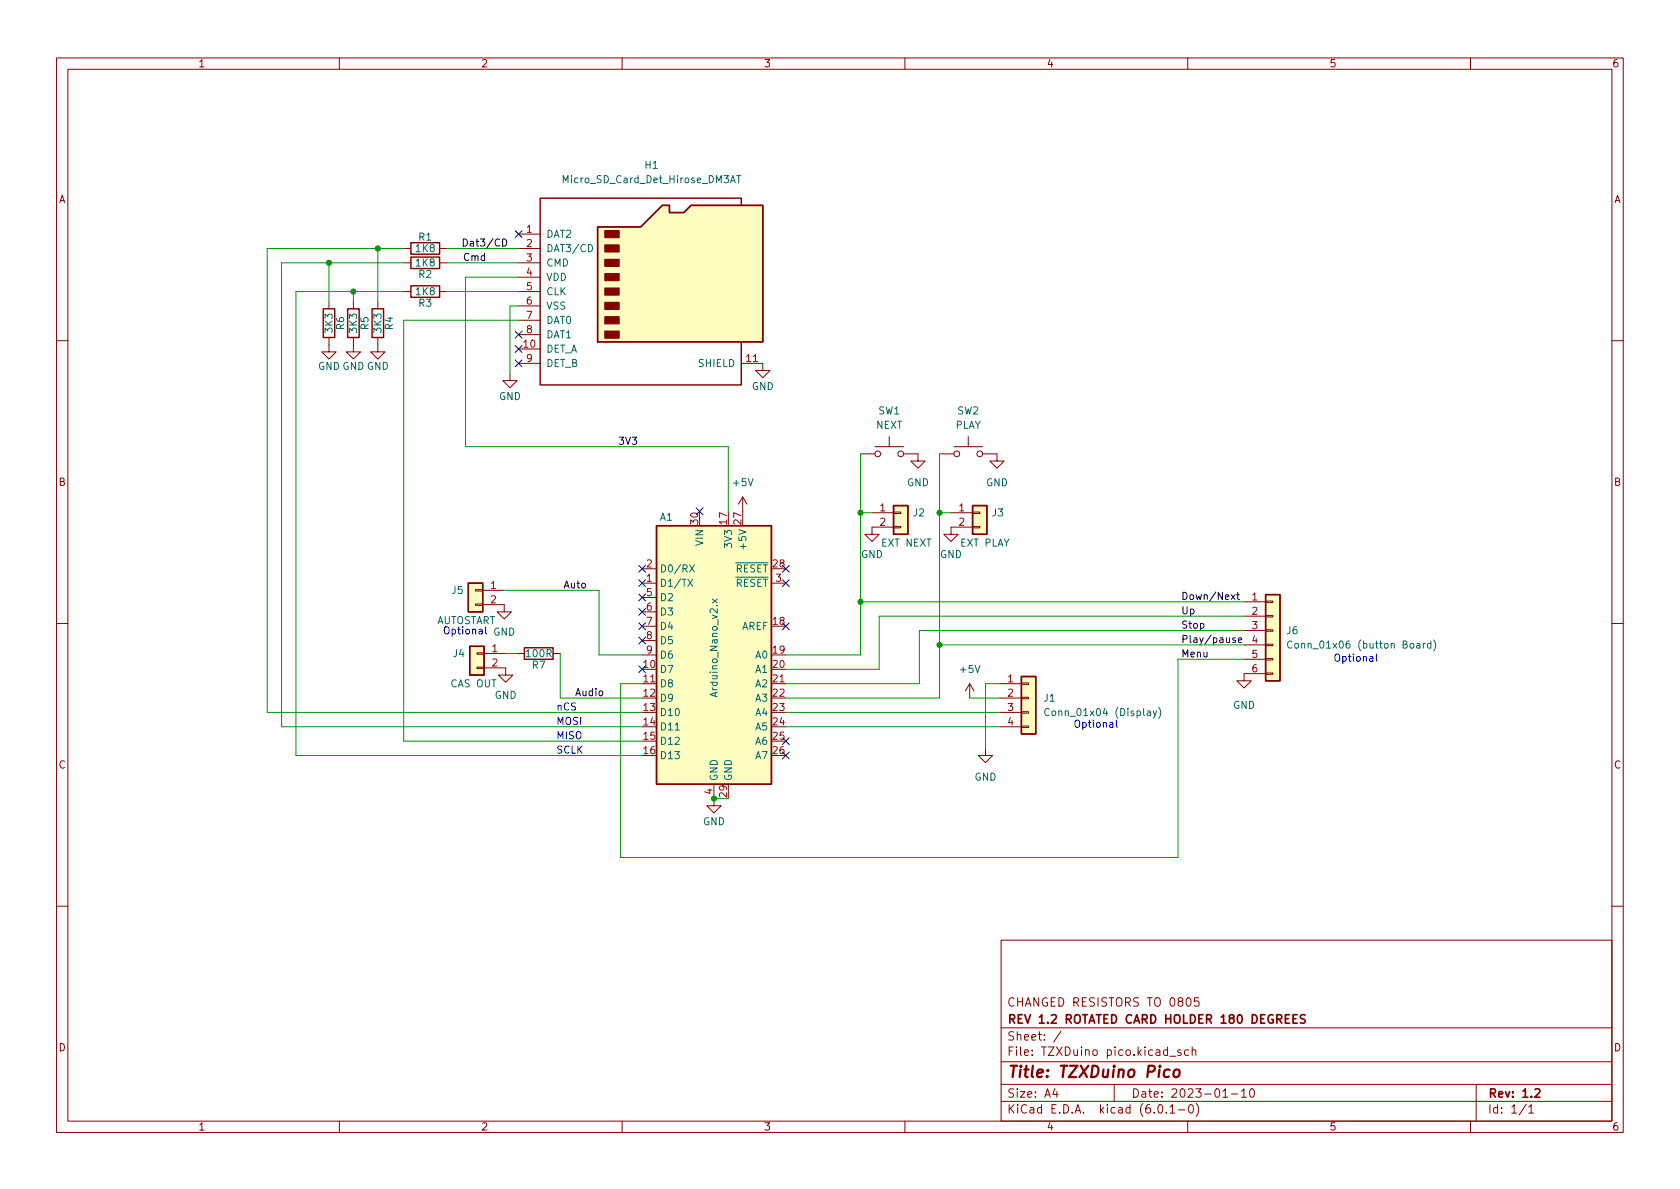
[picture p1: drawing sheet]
<svg xmlns="http://www.w3.org/2000/svg" width="297mm" height="210mm" viewBox="0 0 297 210" stroke-linecap="round" stroke-linejoin="round" font-family="sans-serif">
<g fill="none" stroke="#840000" stroke-width=".18">
<path d="M10 10.2h277v190.1h-277zM12 12.2h273v186.1h-273zM60 10.2v2M110 10.2v2M160 10.2v2M210 10.2v2M260 10.2v2M58.2 59.7v2.5h1.2l-1.2 1.3-1.3-1.3h1.3M58.2 53.3v1.3M62.5 59.7v2.5h1.3l-1.3 1.3-1.3-1.3h1.3M62.5 53.3v1.3M66.8 59.7v2.5h1.3l-1.3 1.3-1.3-1.3h1.3"/>
<path d="M66.8 53.3v1.3M71.4 43.9h1.2M71.4 46.5h1.2M71.4 51.6h1.2M77.7 43.9h1.3M77.7 46.5h1.3M77.7 51.6h1.3M91.7 43.9h3.8M91.7 46.5h3.8M91.7 41.4h3.8M91.7 49h3.8M91.7 51.6h3.8"/>
<path d="M91.7 54.1h3.8M91.7 56.6h3.8M91.7 59.2h3.8M10 60.2h2M90.2 66v1.3h1.2l-1.2 1.3-1.3-1.3h1.3M91.7 61.7h3.8M91.7 64.3h3.8M131.1 64.3h3.8v1.2h1.2l-1.2 1.3-1.3-1.3h1.3M154.7 79h5.1M157.2 77.2v1.8M168.7 79h5M171.2 77.2v1.8"/>
<path d="M285 60.2h2M131.3 87.9l-.7 1.2M131.3 87.9v2.5M131.3 87.9l.8 1.2M152.1 80.3h2.6M154.2 90.7h3.8M158 93.1h1.3v.2h-1.3zM158 90.5h1.3v.3h-1.3zM158 93.2h-3.8v1.3h1.2l-1.2 1.3-1.3-1.3h1.3M159.8 80.3h2.5v1.2h1.3l-1.3 1.3-1.3-1.3h1.3M166.1 80.3h2.6M168.1 90.7h3.9"/>
<path d="M172 93.1h1.2v.2h-1.2zM172 90.5h1.2v.3h-1.2zM172 93.2h-3.9v1.3h1.3l-1.3 1.3-1.2-1.3h1.2M173.7 80.3h2.6v1.2h1.2l-1.2 1.3-1.3-1.3h1.3M10 110.2h2M84.1 106.8h1.2v.3h-1.2zM84.1 104.3h1.2v.2h-1.2zM84.3 118h1.3v.2h-1.3zM84.3 115.4h1.3v.3h-1.3zM85.3 106.9h3.9v1.3h-1.3l1.3 1.3 1.2-1.3h-1.2M85.3 104.4h3.9M85.6 118.1h3.8v1.3h-1.3l1.3 1.2 1.3-1.2h-1.3"/>
<path d="M85.6 115.6h3.8M91.4 115.6h1.3M97.8 115.6h1.3M113.5 103.1h2.6M113.5 100.6h2.6M113.5 105.7h2.6M113.5 108.2h2.6M113.5 110.7h2.6M113.5 113.3h2.6M113.5 115.8h2.6M136.4 103.1h2.5M220 106.4h3.8"/>
<path d="M220 109h3.8M220 111.5h3.8M220 114h3.8M220 116.6h3.8M223.8 119h1.2v.2h-1.2zM223.8 116.5h1.2v.2h-1.2zM223.8 113.9h1.2v.3h-1.2zM223.8 111.4h1.2v.2h-1.2zM223.8 108.8h1.2v.3h-1.2zM223.8 106.3h1.2v.2h-1.2zM223.8 119.1h-3.8v1.3h1.2l-1.2 1.3-1.3-1.3h1.3M285 110.2h2"/>
<path d="M113.5 120.9h2.6M126.2 138.7v3.8h1.3l-1.3 1.3-1.2-1.3h1.2M136.4 120.9h2.5M171.4 120.9l-.7 1.3M171.4 120.9v2.5M171.4 120.9l.8 1.3M174.2 132.3v1.3h1.3l-1.3 1.3-1.2-1.3h1.2M176.8 120.9h3.8M176.8 123.4h3.8M176.8 126h3.8M176.8 128.5h3.8M180.6 128.4h1.3v.2h-1.3z"/>
<path d="M180.6 125.9h1.3v.2h-1.3zM180.6 123.3h1.3v.3h-1.3zM180.6 120.8h1.3v.2h-1.3zM10 160.2h2M177 166.3h108v32h-108zM209.9 176.5l.2-.1a.81 .81 0 0 1 .6 .7 .81 .81 0 0 1-.3 .8h-.2a.81 .81 0 0 1-.6-.6 .81 .81 0 0 1 .3-.8zM211.9 176.4h-.7l-.1 .7 .3-.1 .5 .1 .1 .2-.1 .5-.2 .1-.6-.1M285 160.2h2M60 198.3v2M110 198.3v2M160 198.3v2M177 194.8h108"/>
<path d="M177 191.8h108M177 187.8h108M177 181.8h108M186.5 192.5l-.4 1h1M186.9 193v1M187.6 182.4l-1.3 1.9M197 191.8v3M204.9 195.4l.2-.1a.81 .81 0 0 1 .6 .7 .81 .81 0 0 1-.3 .8h-.2a.81 .81 0 0 1-.6-.6 .81 .81 0 0 1 .3-.8zM206.2 196.7v.1M206.8 186.8h1.1M206.9 195.8l.4-.5v1.5M206.9 196.8h.8"/>
<path d="M208.4 196.3h1.1M208.8 185.7l-.4-.1-.2 .2 .1 .3 .5 .1v.4h-.6M210 198.3v2M210.1 185.7l-.4-.1-.3 .3v.4l.2 .3h.5M210.4 195.4l.1-.1a.81 .81 0 0 1 .6 .7 .81 .81 0 0 1-.3 .8h-.2a.81 .81 0 0 1-.5-.6 .81 .81 0 0 1 .3-.8zM210.8 185.8l.2-.2 .4 .1v.9M210.8 185.1v1.5M211.5 195.1a1.72 1.72 0 0 1 0 2.3M216.2 194h.9M217.7 193.5h1.2M219.5 193l.4-.5v1.5M219.5 194h.9"/>
<path d="M221.1 192.7l.2-.2a.81 .81 0 0 1 .6 .7 .81 .81 0 0 1-.3 .8h-.2a.81 .81 0 0 1-.3-1.3zM260 198.3v2M261 191.8v6.5M269.9 195.3l-1.3 1.9M270.3 195.8l.4-.5v1.5M270.3 196.8h.9"/>
<circle cx="155.2" cy="80.3" r=".51"/>
<circle cx="159.3" cy="80.3" r=".51"/>
<circle cx="169.2" cy="80.3" r=".51"/>
<circle cx="173.2" cy="80.3" r=".51"/>
</g>
<path d="M229.3 179.4h-.7v1.5h.7M230.8 179.5l-.6-.1-.3 .3 .2 .4 .6 .3v.4l-.2 .1h-.6M228.6 180.1h.5M271.4 192.7l.6-.2 .2 .2 .1 .3-1 1h1" fill="none" stroke="#840000" stroke-width=".3"/>
<path d="M206.8 189.2a.66 .66 0 0 0-1 .3v.6l.1 .3 .2 .1 .6-.1M207.7 189.3a.52 .52 0 0 1 .5-.2 .52 .52 0 0 1 .4 .4l-.1 .6a.55 .55 0 0 1-.5 .4 .55 .55 0 0 1-.5-.4z" fill="none" stroke="#840000" stroke-width=".4"/>
<g fill="#ffffc2" stroke="#ffffc2" stroke-width=".18">
<path d="M158 89.4h2.5v5.1h-2.5z"/>
<path d="M172 89.4h2.5v5.1h-2.5z"/>
<path d="M223.8 105.2h2.5v15.2h-2.5z"/>
<path d="M83.1 114.3h2.5v5.1h-2.5z"/>
<path d="M82.8 103.1h2.5v5.1h-2.5z"/>
<path d="M105.7 40.1h7.6l3.8-3.8h1.3v1.3h2.5l1.3-1.3h12.7v24.1h-29.2z"/>
<path d="M116.1 93h20.3v45.7h-20.3z"/>
<path d="M180.6 119.6h2.5v10.2h-2.5z"/>
</g>
<g fill="none" stroke="#840000" stroke-width=".25">
<path d="M131.1 36.3v-1.3h-35.6v33.1h35.6v-7.7M57.1 54.6h2.1v5.1h-2.1zM61.5 54.6h2v5.1h-2zM65.8 54.6h2v5.1h-2zM72.6 42.9h5.1v2.1h-5.1zM72.6 45.5h5.1v2h-5.1zM72.6 50.5h5.1v2.1h-5.1zM105.7 40.1h7.6l3.8-3.8h1.3v1.3h2.5l1.3-1.3h12.7v24.1h-29.2zM116.1 93h20.3v45.7h-20.3zM158 89.4h2.5v5.1h-2.5zM172 89.4h2.5v5.1h-2.5zM82.8 103.1h2.5v5.1h-2.5z"/>
<path d="M83.1 114.3h2.5v5.1h-2.5zM92.7 114.5h5.1v2.1h-5.1zM180.6 119.6h2.5v10.2h-2.5zM223.8 105.2h2.5v15.2h-2.5z"/>
</g>
<g fill="none" stroke="#006464" stroke-width=".18">
<path d="M129.2 32.3l.4-1.3 .4 1.3M130.2 31h.8M130.6 31v1.3M104 43.2a.64 .64 0 0 1 .8 .7 .64 .64 0 0 1-.8 .6zM121.9 99.9l.9 1.3M122.8 99.9l-.9 1.3M121.6 102.4l.9 1.3M122.5 102.4l-.9 1.3M126 105.9l.8 .7M126.8 105.9l-.8 .7M228.4 113.5a.6 .6 0 0 0-.8 .4 .6 .6 0 0 0 .6 .7l.2-.1M251.7 113.8v.8"/>
<path d="M252 113.8l-.3 .2M253 113.8h-.4l-.2 .2 .1 .6h.5M253 113.3v1.3M253.5 113.2a1.46 1.46 0 0 1 0 1.9M119.4 129.1h.7M185.5 125.4a.6 .6 0 0 0-.8 .4 .6 .6 0 0 0 .6 .8l.2-.2M203.9 125.7l.3 .9M204.5 125.7l-.4 1.2-.2 .1M204.9 125.1a1.46 1.46 0 0 1 0 1.9"/>
</g>
<g fill="#840000" stroke="#840000" stroke-width=".18">
<path d="M106.9 58.5h2.6v1.3h-2.6z"/>
<path d="M106.9 56h2.6v1.3h-2.6z"/>
<path d="M106.9 53.5h2.6v1.2h-2.6z"/>
<path d="M106.9 50.9h2.6v1.3h-2.6z"/>
<path d="M106.9 48.4h2.6v1.3h-2.6z"/>
<path d="M106.9 45.8h2.6v1.3h-2.6z"/>
<path d="M106.9 43.3h2.6v1.3h-2.6z"/>
<path d="M106.9 40.8h2.6v1.2h-2.6z"/>
</g>
<path d="M88.9 42.3a.64 .64 0 0 1 .7 .6 .64 .64 0 0 1-.7 .6zM217.7 105.2l.7 .8M218.4 105.2l-.7 .8M218.4 112.8h-.3l-.2 .2 .1 .1 .4 .2v.3h-.5M218.7 105.2h.4M218.8 104.7v1.1l.3 .2M219 113.2l.6-.1-.1-.3h-.4l-.1 .2v.6h.5" fill="none" stroke="#0f0f0f" stroke-width=".18"/>
<path d="M85.9 110.8v1.1l.1 .2M243.3 115.7v1.1l.2 .1M197.4 127.3v1.1l.2 .2" fill="none" stroke="#0000c2" stroke-width=".18"/>
<g fill="none" stroke="#009600" stroke-width=".18">
<path d="M58.2 46.5v6.8M62.5 51.6v1.7M66.8 43.9v9.4M71.4 43.9h-24.2v82.1h66.3M71.4 46.5h-21.6v82h63.7M71.4 51.6h-19.1v82h61.2M79 43.9h12.7M79 51.6h12.7M79 46.5h12.7M91.7 49h-9.4v30h46.5v11.4M91.7 56.6h-20.3v74.5h42.1M91.7 54.1h-1.5v11.9"/>
<path d="M152.1 80.3v35.5h-13.2M152.1 90.7h2.1M166.1 80.3v43.1h-27.2M166.1 90.7h2M89.2 104.4h16.7v11.4h7.6M89.4 115.6h2M99.1 115.6v7.8h14.4M152.1 106.4h67.9M166.1 114h53.9M220 111.5h-57.4v9.4h-23.7M220 116.6h-11.7v35h-98.6v-30.7h3.8M220 109h-64.6v9.4h-16.5"/>
<path d="M138.9 126h37.9M138.9 128.5h37.9M171.4 123.4h5.4M176.8 120.9h-2.6v11.4M126.2 141.2h2.6"/>
</g>
<g fill="none" stroke="#000084" stroke-width=".18">
<path d="M91.1 58.6l1.2 1.2M91.1 40.8l1.2 1.2M92.3 58.6l-1.2 1.2M92.3 40.8l-1.2 1.2M91.1 61.1l1.2 1.2M91.1 63.6l1.2 1.3M92.3 61.1l-1.2 1.2M92.3 63.6l-1.2 1.3M112.9 100l1.2 1.2M114.1 100l-1.2 1.2M123.1 89.8l1.2 1.2M124.3 89.8l-1.2 1.2"/>
<path d="M138.3 100l1.2 1.2M139.5 100l-1.2 1.2M112.9 117.7l1.2 1.3M112.9 112.7l1.2 1.2M112.9 110.1l1.2 1.2M112.9 105l1.2 1.3M112.9 107.6l1.2 1.2M112.9 102.5l1.2 1.2M114.1 117.7l-1.2 1.3M114.1 112.7l-1.2 1.2M114.1 110.1l-1.2 1.2M114.1 105l-1.2 1.3"/>
<path d="M114.1 107.6l-1.2 1.2M114.1 102.5l-1.2 1.2M138.3 110.1l1.2 1.2M138.3 102.5l1.2 1.2M139.5 110.1l-1.2 1.2M139.5 102.5l-1.2 1.2M138.3 133l1.2 1.2M138.3 130.4l1.2 1.3M139.5 133l-1.2 1.2M139.5 130.4l-1.2 1.3"/>
</g>
<g fill="#009600" stroke="#009600" stroke-width=".18">
<circle cx="62.5" cy="51.6" r=".46"/>
<circle cx="58.2" cy="46.5" r=".46"/>
<circle cx="66.8" cy="43.9" r=".46"/>
<circle cx="166.1" cy="114" r=".46"/>
<circle cx="126.2" cy="141.2" r=".46"/>
<circle cx="166.1" cy="90.7" r=".46"/>
<circle cx="152.1" cy="106.4" r=".46"/>
<circle cx="152.1" cy="90.7" r=".46"/>
</g>
<text font-size="2.8" fill="#840000" x="178" y="190.6">Title: TZXDuino Pico</text>
<g font-size="2.1" fill="#840000">
<text x="178" y="178">CHANGED RESISTORS TO 0805</text>
<text x="178" y="184">Sheet: /</text>
<text x="178" y="181">REV 1.2 ROTATED CARD HOLDER 180 DEGREES</text>
<text x="178" y="186.7">File: TZXDuino pico.kicad_sch</text>
<text x="178" y="196.9">KiCad E.D.A. kicad (6.0.1-0)</text>
<text x="178" y="194.1">Size: A4</text>
<text x="200" y="194.1">Date: 2023-01-10</text>
<text x="263" y="194.1">Rev: 1.2</text>
<text x="263" y="196.9">Id: 1/1</text>
</g>
<g font-size="1.8" fill="#840000">
<text x="35" y="11.9">1</text>
<text x="85" y="11.9">2</text>
<text x="135" y="11.9">3</text>
<text x="185" y="11.9">4</text>
<text x="235" y="11.9">5</text>
<text x="285" y="11.9">6</text>
<text x="10.3" y="35.9">A</text>
<text x="285.3" y="35.9">A</text>
<text x="10.3" y="85.9">B</text>
<text x="285.3" y="85.9">B</text>
<text x="10.3" y="135.9">C</text>
<text x="285.3" y="135.9">C</text>
<text x="10.3" y="185.9">D</text>
<text x="285.3" y="185.9">D</text>
<text x="35" y="199.9">1</text>
<text x="85" y="199.9">2</text>
<text x="135" y="199.9">3</text>
<text x="185" y="199.9">4</text>
<text x="235" y="199.9">5</text>
<text x="285" y="199.9">6</text>
</g>
<g font-size="1.8" fill="#006464">
<text x="114.1" y="29.8">H1</text>
<text x="99.9" y="32.4">Micro_SD_Card_Det_Hirose_DM3AT</text>
<text x="73.6" y="44.6">1K8</text>
<text x="73.6" y="47.1">1K8</text>
<text x="74.1" y="42.5">R1</text>
<text x="96.5" y="42">DAT2</text>
<text x="96.5" y="44.6">DAT3/CD</text>
<text x="96.5" y="47.1">CMD</text>
<text x="73.6" y="52.2">1K8</text>
<text x="74.1" y="49.1">R2</text>
<text x="96.5" y="49.7">VDD</text>
<text x="96.5" y="52.2">CLK</text>
<text x="58.8" y="58.8" transform="rotate(-90 58.8 58.8)">3K3</text>
<text x="60.8" y="58.3" transform="rotate(-90 60.8 58.3)">R6</text>
<text x="63.1" y="58.8" transform="rotate(-90 63.1 58.8)">3K3</text>
<text x="65.2" y="58.3" transform="rotate(-90 65.2 58.3)">R5</text>
<text x="67.4" y="58.8" transform="rotate(-90 67.4 58.8)">3K3</text>
<text x="69.5" y="58.3" transform="rotate(-90 69.5 58.3)">R4</text>
<text x="74.1" y="54.2">R3</text>
<text x="96.5" y="54.7">VSS</text>
<text x="96.5" y="57.3">DAT0</text>
<text x="96.5" y="59.8">DAT1</text>
<text x="56.2" y="65.4">GND GND GND</text>
<text x="96.5" y="62.4">DET_A</text>
<text x="96.5" y="64.9">DET_B</text>
<text x="123.6" y="64.9">SHIELD</text>
<text x="88.2" y="70.7">GND</text>
<text x="132.9" y="69">GND</text>
<text x="154.9" y="75.8">NEXT</text>
<text x="155.3" y="73.3">SW1</text>
<text x="168.8" y="75.8">PLAY</text>
<text x="169.3" y="73.3">SW2</text>
<text x="129.7" y="86">+5V</text>
<text x="160.3" y="86">GND</text>
<text x="174.3" y="86">GND</text>
<text x="116.7" y="92.1">A1</text>
<text x="161.5" y="91.3">J2</text>
<text x="175.4" y="91.3">J3</text>
<text x="116.6" y="101.2">D0/RX</text>
<text x="124.3" y="96.4" transform="rotate(-90 124.3 96.4)">VIN</text>
<text x="128.6" y="101.2">~{RESET}</text>
<text x="129.4" y="96.6" transform="rotate(-90 129.4 96.6)">3V3</text>
<text x="132" y="96.7" transform="rotate(-90 132 96.7)">+5V</text>
<text x="152.2" y="98.7">GND</text>
<text x="155.9" y="96.6">EXT NEXT</text>
<text x="166.2" y="98.7">GND</text>
<text x="169.8" y="96.6">EXT PLAY</text>
<text x="79.9" y="105">J5</text>
<text x="116.6" y="103.8">D1/TX</text>
<text x="116.6" y="106.3">D2</text>
<text x="128.6" y="103.8">~{RESET}</text>
<text x="77" y="110.4">AUTOSTART</text>
<text x="87.2" y="112.4">GND</text>
<text x="116.6" y="108.8">D3</text>
<text x="116.6" y="111.4">D4</text>
<text x="116.6" y="113.9">D5</text>
<text x="131.1" y="111.4">AREF</text>
<text x="227.5" y="112.1">J6</text>
<text x="80.1" y="116.2">J4</text>
<text x="93.1" y="116.2">100R</text>
<text x="94.1" y="118.2">R7</text>
<text x="116.6" y="119">D7</text>
<text x="116.6" y="116.5">D6</text>
<text x="133.6" y="116.5">A0</text>
<text x="133.6" y="119">A1</text>
<text x="169.9" y="119">+5V</text>
<text x="229.2" y="114.7">Conn_01x06 (button Board)</text>
<text x="79.7" y="121.5">CAS OUT</text>
<text x="87.4" y="123.6">GND</text>
<text x="116.6" y="121.5">D8</text>
<text x="116.6" y="124.1">D9</text>
<text x="126.9" y="122.9" transform="rotate(-90 126.9 122.9)">Arduino_Nano_v2.x</text>
<text x="133.6" y="121.5">A2</text>
<text x="133.6" y="124.1">A3</text>
<text x="184.6" y="124.1">J1</text>
<text x="218" y="125.3">GND</text>
<text x="116.6" y="126.6">D10</text>
<text x="116.6" y="129.2">D11</text>
<text x="116.6" y="131.7">D12</text>
<text x="133.6" y="126.6">A4</text>
<text x="133.6" y="129.2">A5</text>
<text x="133.6" y="131.7">A6</text>
<text x="185.8" y="126.6">Conn_01x04 (Display)</text>
<text x="116.6" y="134.2">D13</text>
<text x="133.6" y="134.2">A7</text>
<text x="126.9" y="138.2" transform="rotate(-90 126.9 138.2)">GND</text>
<text x="129.4" y="138.2" transform="rotate(-90 129.4 138.2)">GND</text>
<text x="172.3" y="138">GND</text>
<text x="124.3" y="145.9">GND</text>
</g>
<g font-size="1.8" fill="#a90000">
<text x="93.1" y="41.1">1</text>
<text x="93.1" y="43.7">2</text>
<text x="93.1" y="46.2">3</text>
<text x="93.1" y="48.8">4</text>
<text x="93.1" y="51.3">5</text>
<text x="93.1" y="53.8">6</text>
<text x="93.1" y="56.4">7</text>
<text x="93.1" y="58.9">8</text>
<text x="92.6" y="61.5">10</text>
<text x="93.1" y="64">9</text>
<text x="132" y="64">11</text>
<text x="123.4" y="92.7" transform="rotate(-90 123.4 92.7)">30</text>
<text x="128.5" y="92.7" transform="rotate(-90 128.5 92.7)">17</text>
<text x="131.1" y="92.7" transform="rotate(-90 131.1 92.7)">27</text>
<text x="155.6" y="90.4">1</text>
<text x="155.6" y="93">2</text>
<text x="169.6" y="90.4">1</text>
<text x="169.6" y="93">2</text>
<text x="114.3" y="100.3">2</text>
<text x="136.7" y="100.3">28</text>
<text x="86.8" y="104.1">1</text>
<text x="86.8" y="106.7">2</text>
<text x="114.3" y="102.9">1</text>
<text x="114.3" y="105.4">5</text>
<text x="114.3" y="107.9">6</text>
<text x="137.2" y="102.9">3</text>
<text x="221.4" y="106.2">1</text>
<text x="114.3" y="110.5">7</text>
<text x="114.3" y="113">8</text>
<text x="136.7" y="110.5">18</text>
<text x="221.4" y="108.7">2</text>
<text x="221.4" y="111.2">3</text>
<text x="221.4" y="113.8">4</text>
<text x="87" y="115.3">1</text>
<text x="87" y="117.9">2</text>
<text x="113.8" y="118.1">10</text>
<text x="114.3" y="115.6">9</text>
<text x="136.7" y="115.6">19</text>
<text x="136.7" y="118.1">20</text>
<text x="221.4" y="116.3">5</text>
<text x="221.4" y="118.9">6</text>
<text x="113.8" y="120.6">11</text>
<text x="113.8" y="123.2">12</text>
<text x="113.8" y="125.7">13</text>
<text x="136.7" y="120.6">21</text>
<text x="136.7" y="123.2">22</text>
<text x="136.7" y="125.7">23</text>
<text x="178.2" y="120.6">1</text>
<text x="178.2" y="123.2">2</text>
<text x="178.2" y="125.7">3</text>
<text x="113.8" y="128.3">14</text>
<text x="113.8" y="130.8">15</text>
<text x="136.7" y="128.3">24</text>
<text x="136.7" y="130.8">25</text>
<text x="178.2" y="128.3">4</text>
<text x="113.8" y="133.3">16</text>
<text x="136.7" y="133.3">26</text>
<text x="126" y="140.4" transform="rotate(-90 126 140.4)">4</text>
<text x="128.5" y="140.9" transform="rotate(-90 128.5 140.9)">29</text>
</g>
<g font-size="1.8" fill="#0f0f0f">
<text x="81.5" y="43.6">Dat3/CD</text>
<text x="81.8" y="46.1">Cmd</text>
<text x="109.2" y="78.6">3V3</text>
<text x="99.6" y="104">Auto</text>
<text x="208.8" y="106.1">Down/Next</text>
<text x="208.8" y="113.7">Play/pause</text>
<text x="208.8" y="111.2">Stop</text>
<text x="208.8" y="108.6">Up</text>
<text x="208.8" y="116.2">Menu</text>
<text x="101.6" y="123.1">Audio</text>
</g>
<g font-size="1.8" fill="#0000c2">
<text x="78.2" y="112.2">Optional</text>
<text x="235.7" y="117">Optional</text>
<text x="98.3" y="125.6">nCS</text>
<text x="98.3" y="128.2">MOSI</text>
<text x="98.3" y="130.7">MISO</text>
<text x="189.7" y="128.7">Optional</text>
<text x="98.3" y="133.2">SCLK</text>
</g>
</svg>
